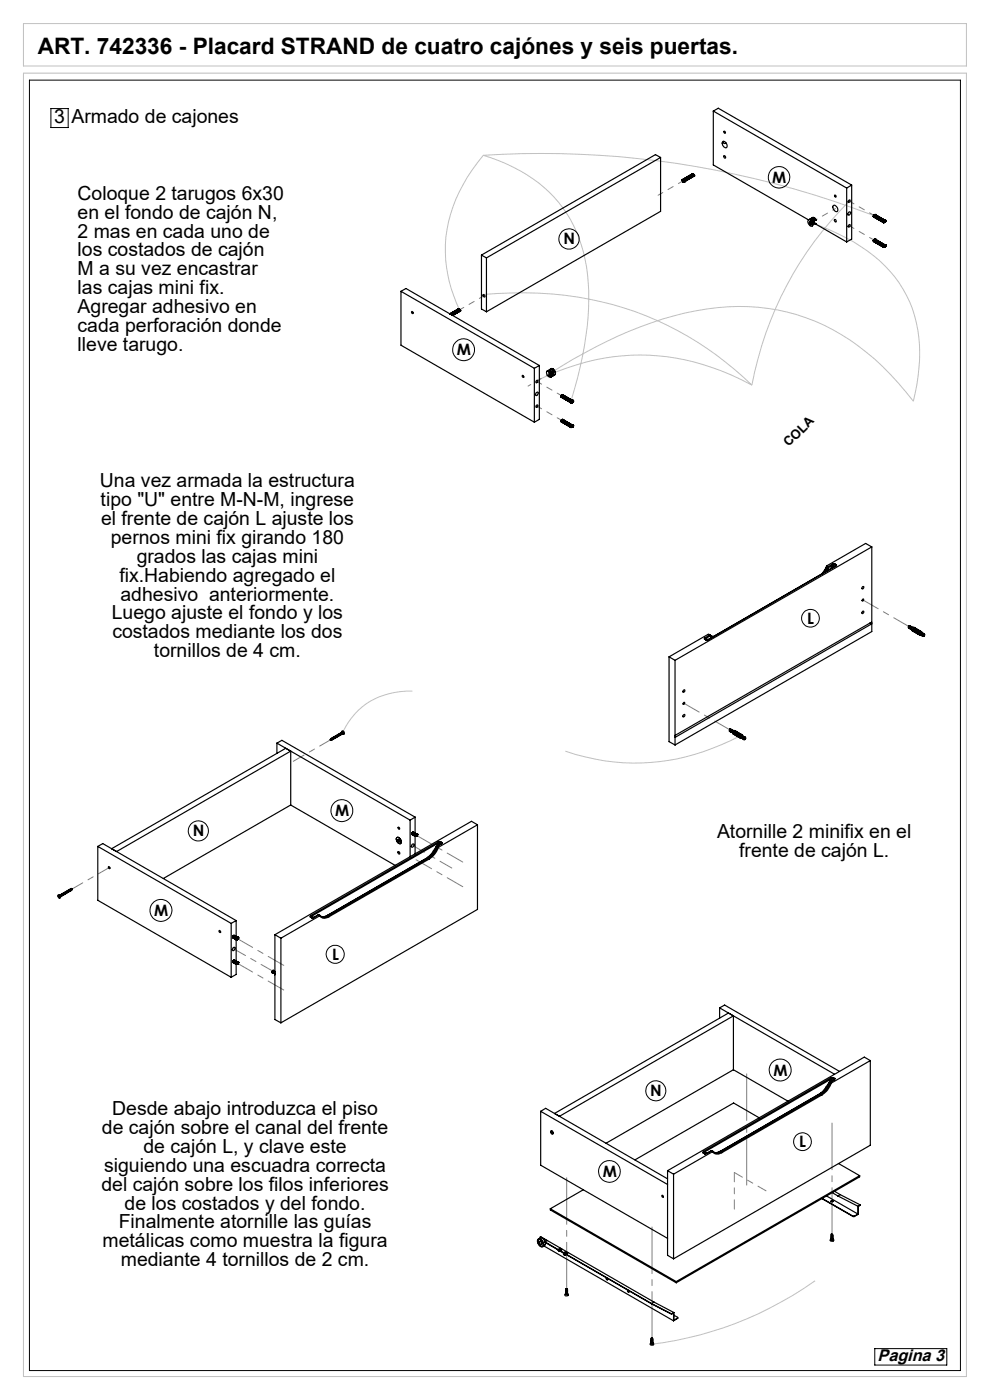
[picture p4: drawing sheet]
<svg xmlns="http://www.w3.org/2000/svg" width="210mm" height="297mm" viewBox="0 0 210 297" stroke-linecap="round" stroke-linejoin="round" font-family="sans-serif">
<path d="M5 15.5h200v276.5h-200zM5 5h200v9h-200zM102.5 32.9a30.8 30.8 0 0 1 18.5 13.7 34.8 34.8 0 0 1 3.8 18.8 77.6 77.6 0 0 1-3.7 19.7M102.5 32.9a195 195 0 0 1 82.9 12.9M102.5 32.9a31 31 0 0 0-8 20.6 29.5 29.5 0 0 0 3 12.3M172.2 47.3a37.8 37.8 0 0 1 17.6 11.5 27.4 27.4 0 0 1 4.9 21.1l-1 5.2a52.1 52.1 0 0 0-20.8-16.9 44.2 44.2 0 0 0-27.6-1.8 92.6 92.6 0 0 0-28.5 12.7M180.1 42.7a74.4 74.4 0 0 0-20.6 39M102.5 62.5a72.1 72.1 0 0 1 39 6.5 70 70 0 0 1 18 12.7M114 80.7a46.6 46.6 0 0 1 36.7-2.8 53 53 0 0 1 8.8 3.8M87.5 146.6a15 15 0 0 0-14.8 8.7M156.9 156.2a45.6 45.6 0 0 1-37 3.1M172.9 271.7a75.4 75.4 0 0 1-34.8 13.5" fill="none" stroke="#c0c0c0" stroke-width=".21"/>
<g fill="none" stroke="#000" stroke-width=".21">
<path d="M6.2 17h197.5v273.8h-197.5zM10.8 23h3.7v4.1h-3.7zM185.6 286.1h15.2v3.5h-15.2z"/>
<circle cx="165.2" cy="37.6" r="2.27"/>
<circle cx="120.7" cy="50.7" r="2.16"/>
<circle cx="98.3" cy="74.2" r="2.32"/>
<circle cx="171.9" cy="131.2" r="1.88"/>
<circle cx="42.1" cy="176.3" r="2.13"/>
<circle cx="72.5" cy="172" r="2.33"/>
<circle cx="34.1" cy="193.1" r="2.33"/>
<circle cx="71.1" cy="202.4" r="1.92"/>
<circle cx="139.1" cy="231.4" r="2.13"/>
<circle cx="165.5" cy="227" r="2.34"/>
<circle cx="129.3" cy="248.5" r="2.31"/>
<circle cx="170.2" cy="242.2" r="1.89"/>
</g>
<path d="M144.9 38.4l-5.3 3M180.1 47.9l5.3 3.1M185.4 45.7l-5.3-3M102.7 62.7l-5.3 3.1M113.9 80.9l5.3 3.1M113.9 86.1l5.3 3.1" fill="none" stroke="#808080" stroke-width=".21" stroke-dasharray="15.2 1.3 1.3 1.3" stroke-dashoffset="14.1"/>
<path d="M177.2 44.2l-4.4 2.6M112 81.9l4.5-2.6" fill="none" stroke="#808080" stroke-width=".21" stroke-dasharray="15.2 1.3 1.3 1.3" stroke-dashoffset="14.6"/>
<path d="M192.8 132.9l-9.7-5.6M145.1 149.2l9.7 5.6" fill="none" stroke="#808080" stroke-width=".21" stroke-dasharray="15.2 1.3 1.3 1.3" stroke-dashoffset="11.5"/>
<path d="M50.3 199.1l9.9 5.7M88.3 182.4l9.9 5.7M98.2 182.9l-9.9-5.7M60.2 210l-9.9-5.7" fill="none" stroke="#808080" stroke-width=".21" stroke-dasharray="15.2 1.3 1.3 1.3" stroke-dashoffset="11.4"/>
<path d="M87.6 179.4l8.2 4.7M49.6 201.3l8.3 4.7" fill="none" stroke="#808080" stroke-width=".21" stroke-dasharray="15.2 1.3 1.3 1.3" stroke-dashoffset="12.4"/>
<path d="M70.1 156.9l-7.9 4.6M23.2 184l-7.9 4.6" fill="none" stroke="#808080" stroke-width=".21" stroke-dasharray="15.2 1.3 1.3 1.3" stroke-dashoffset="12.6"/>
<path d="M158.4 251.4v-23.6M120.2 273.4v-23.6M176.5 261.9v-23.6M138.3 283.9v-23.6" fill="none" stroke="#808080" stroke-width=".21" stroke-dasharray="15.2 1.3 1.3 1.3" stroke-dashoffset="5.3"/>
<path d="M155.8 248.7v7.8M162.5 252.6l-6.7-3.9" fill="none" stroke="#808080" stroke-width=".21" stroke-dasharray="15.2 1.3 1.3 1.3" stroke-dashoffset="13.3"/>
<g fill="none" stroke="#000" stroke-width=".25">
<path d="M140.1 33.4l-1.1-.6-36.9 21.3M140.1 33.4l-36.9 21.3M140.1 33.4v11.4l-36.9 21.3M144.7 38.2h.1M144.7 38.3h.1M144.7 38.1h.1M144.7 38.4h.1M144.7 38.1v.2M144.8 38.1h.1M144.8 38.5h.1M144.8 38.1l-.1 .1M144.9 38.1h.1"/>
<path d="M144.9 38.6h.1M144.9 38.1l.1 .1M145 38.2h.1M145 38.6h.1M145 38.1v.1M145 38.3h.1M145 38.2l.1 .1M145.1 38.3h.1M145.1 38.6h.1M145.1 38.4h.1M145.1 38.4v.1M145.1 38.5h.1"/>
<path d="M145.1 38.3v.1M145.1 38.5l-.1 .1M145.1 38.5v.1M146.8 36.9l-2 1.2M146.8 36.9h.1M146.9 36.9h.1M146.9 36.9l-2.1 1.2M146.9 36.9l-2 1.2M146.9 36.9l.1 .1M147 37h.1M147 36.9l-2.1 1.2M147 37l-2 1.2"/>
<path d="M147 37l-2.1 1.1M147 37l.1 .1M147.1 37h.1M147.1 37v.1M147.1 37l-2.1 1.3M147.1 37.1h.1M147.1 37.4h.1M147.1 37.1l-2 1.2M147.1 37.3h.1M147.1 37.2h.1M147.1 37.3v.1M147.1 37.2l-2 1.1"/>
<path d="M147.1 37.1v.1M147.1 37.2l-2 1.2M147.1 37.2l.1 .1M147.2 37.2l-2.1 1.2M147.2 37.3l-2.1 1.1M147.2 37.3l-2.1 1.2M147.2 37.4l-2.1 1.2M151.3 23.6v11.4l20.2 11.6 .6-.1-.4 .1M151.3 23.6l28.3 16.3M151.3 23.6l1.1-.6 28.3 16.3M153.3 30.1a.82 .82 0 0 1 .8 .4 .82 .82 0 0 1-.1 .9 .99 .99 0 0 1-.7-1.3zM153.5 30a.26 .26 0 0 0 0 .4 .26 .26 0 0 0 .4 0l.1-.2"/>
<path d="M153.6 33h.1a.27 .27 0 0 1 .2 .3 .27 .27 0 0 1-.2 .2l-.2-.2zM153.6 27.8a.21 .21 0 0 1 .3 .2 .21 .21 0 0 1-.2 .3zM179.6 39.9v11.4M180.7 39.3l-1.1 .6M180.7 39.3v11.4l-1.1 .6M102.1 54.1v11.4l1.1 .6M102.1 54.1l1.1 .6M103.2 54.7v11.4M171.4 46.7a.81 .81 0 0 1 .9 .3 .81 .81 0 0 1-.1 .9 .9 .9 0 0 1-.8-1.2zM171.7 47.2l.1 .1M171.8 47.2l.1 .1M171.8 47.2h.1"/>
<path d="M171.8 47.2h-.1M171.8 46.5a.64 .64 0 0 1 1 .4l-.2 .1M171.8 47.2l-.1-.1v.1M171.8 47.3v.2M171.9 47.1v.5l-.1-.1M171.9 47.4h.1M171.9 47.2h-.1M171.9 47.3h-.1M171.9 47.4l-.1 .1M171.9 47.2l.2 .1M171.9 47.4h.2zM171.9 47.1l-.1-.1v.2"/>
<path d="M172.2 46.3a.48 .48 0 0 1 .8 .3l.1 .1M172.2 46.5l.4 .5M172.2 46.5l-.2 .1 .1 .1a.81 .81 0 0 1 .2 1.2M172.2 47.3l.2 .3h-.2zM172.2 46.5v.2l.4 .3M172.2 47.3v.3M172.2 47.6h.2M172.2 47.6h.1M172.3 46.2a.62 .62 0 0 1 .9 .5h-.1M172.4 46.8v.3M172.6 47l-.2 .1M172.6 47.5h.4"/>
<path d="M172.6 47.5l-.1 .1M172.6 46.7v-.2l.5 .2M172.6 47.3v.2M172.6 47.3l.4 .2M172.8 47.2l.3 .2-.1 .1M172.8 46.5v.3M172.8 46.9v.3M172.8 47.2l-.2 .1M173 47.5l6.6 3.8M176.7 43.7a.77 .77 0 0 1 .8 .1 .77 .77 0 0 1 .2 .8 .45 .45 0 0 1-.5 .3 .45 .45 0 0 1-.4-.4zM177 46.6a.26 .26 0 0 1 .4 .1 .26 .26 0 0 1-.2 .4zM177.1 41.4h.2v.4a.24 .24 0 0 1-.3-.1 .24 .24 0 0 1 .1-.3z"/>
<path d="M180 47.8l.2-.2a.27 .27 0 0 1 .1 .4 .27 .27 0 0 1-.4 0zM180 42.5l.2-.1a.24 .24 0 0 1 .1 .4 .24 .24 0 0 1-.4 0zM180 45a.22 .22 0 0 1 .4-.1 .22 .22 0 0 1 0 .4 .28 .28 0 0 1-.2 .3 .28 .28 0 0 1-.4-.1zM185.3 51.1h.1M185.3 45.8h.1M185.3 45.8v.1M185.3 45.9h.1M185.3 51h.1M185.3 51v.1M185.3 51.1l2 1.3M185.3 45.8l2.1 1.1M185.3 45.8l2.1 1.2"/>
<path d="M185.3 45.8l2 1.2M185.3 45.9l2 1.2M185.3 46l2.1 1.2M185.3 51l2 1.2M185.3 51l2.1 1.2M185.3 51.1l2 1.1M185.3 51.1l2 1.2M185.3 45.7h.1M185.3 50.9h.1M185.3 50.9v.1M185.3 51.3h.1M185.3 45.7v.3"/>
<path d="M185.3 50.9v.2M185.3 45.7l2.1 1.2M185.3 45.7v.1M185.3 50.9l2.1 1.2M185.3 51.3l2.1 1.1M185.3 45.6h.1M185.3 45.6v.1M185.3 45.7l2.1 1.1M185.4 45.6h.1M185.4 45.6h-.1M185.4 50.8h.1M185.4 50.8l-.1 .1"/>
<path d="M185.4 50.8l2 1.2M185.4 45.6l2 1.2M185.4 45.6l2.1 1.2M185.4 45.5v.1M185.4 45.5l2.1 1.2M185.4 50.8l2.1 1.2M185.5 45.5l-.1 .1M185.5 45.5h.1M185.5 50.8h-.1M185.5 50.8h.1M185.5 45.5l-.2 .1M185.5 50.8l-.2 .1"/>
<path d="M185.5 45.5l2 1.2M185.5 50.8l2 1.2M185.5 50.8l2 1.1M185.5 50.8l2.1 1.1M185.5 45.5l2.1 1.2M185.5 50.7l2.1 1.2M185.6 45.5h.1M185.6 50.7h.1M185.6 50.7l2.1 1.2M185.6 45.5l2.1 1.2M187.3 47.1l.1 .1M187.3 47.1h.1"/>
<path d="M187.3 47h.1M187.3 52.3l.1 .1M187.3 52.3h.1M187.3 52.2h.1M187.3 47.2h.1M187.3 47v.1M187.3 52.2v.1M187.3 52.3v.1M187.3 47.1l.2 .1M187.3 52.4h.1M187.4 47.2h.1M187.4 47h-.1"/>
<path d="M187.4 46.9h.1M187.4 52.4h.1M187.4 52.2h-.1M187.4 52.1h.1M187.4 46.9v.1M187.4 52.1v.1M187.4 52.4h-.1M187.4 46.8v.1M187.4 46.8h.1M187.4 52.1l-.1 .1M187.4 52h.1M187.4 52.4l.1 .1"/>
<path d="M187.5 47.2h.1M187.5 52h.1M187.5 52.4v.1M187.5 52.1l.2-.1a.24 .24 0 0 1 0 .3 .24 .24 0 0 1-.3 0zM187.5 51.9v.1M187.5 52l-.1 .1M187.5 52.4h.1M187.5 46.7h.1M187.5 46.8l.2 .2-.3 .2zM187.5 51.9h.2M187.5 52h-.1M187.6 46.7h.1"/>
<path d="M187.6 47.2h.1M187.6 51.9h.1M187.6 52.4h.1M187.6 52.4h-.1M187.6 47.1h.1M187.6 52.3h.1M187.6 46.7l-.1 .1M187.6 46.7l.1 .1M187.6 51.9l.1 .1M187.7 46.7h.1M187.7 46.7v.1M187.7 47h.1"/>
<path d="M187.7 52h.1M187.7 52.2h.1M187.7 51.9v.1M187.7 46.8h.1M187.7 46.9h.1M187.7 52.1h.1M187.7 46.8v.1M187.7 52v.1M187.7 46.7l-.2 .1M85.1 61.8l1-.6 28.3 16.3M85.1 61.8l28.2 16.3M85.1 61.8v11.4l28.2 16.4"/>
<path d="M97.2 65.6h.1M97.2 65.6l-1.8 1 1.8-1M97.3 65.6l-1.8 1M97.3 65.6h.1M97.3 65.6l-1.7 1.1 1.8-1.1M97.4 65.6h.1M97.4 65.7h.1M97.4 65.6l-1.8 1.1M97.4 65.6v.1M97.4 65.7l-1.8 1M97.4 65.7l.1 .1M97.4 65.7l-1.7 1 1.8-.9"/>
<path d="M97.4 65.7l-1.7 1M97.5 65.8h.1M97.5 66.1h.1M97.5 65.8l-1.7 1M97.5 65.9h.1M97.5 65.8v.1M97.5 65.9v.1M97.5 66h.1M97.5 65.8l-1.7 1 1.7-.9M97.5 65.9l-1.6 .9M97.5 66l-1.5 .9 1.5-.8M97.5 65.9l-1.6 .9 1.6-.8"/>
<path d="M97.5 66l-1.5 .9M102.5 62.5h.1a.27 .27 0 0 1 .3 .2 .27 .27 0 0 1-.2 .3l-.2-.2zM110.8 79.7h.2l.1 .3a.22 .22 0 0 1-.3 0 .22 .22 0 0 1 0-.3zM113.3 78.1v11.5M114.4 77.5l-1.1 .6M114.4 77.5v11.5l-1.1 .6M116.6 79.5l.2 .3 .5-.1M116.6 79.7h-.1M116.6 79.7l.4 .2M116.8 78.3l.4-.1-1.1 .5M116.8 79.1a.44 .44 0 0 0-.4-.4 .44 .44 0 0 0-.5 .4 .84 .84 0 0 0 1 .9l-.4-.3M116.8 79.1l-.3-.2v.8"/>
<path d="M116.8 78.2a.82 .82 0 0 1 .9 .4 .82 .82 0 0 1-.1 .9M116.8 79.1l-.2 .1v.5M116.8 79.5l.2-.1 .4 .2M116.8 79.1v.4M116.8 79.5l.5 .2M117 79.9l-.2 .1M117 79.9h-.1M117 78.8a.25 .25 0 0 1 .2 .2 .25 .25 0 0 1-.2 .3zM117.2 78.3l.1 .1a.62 .62 0 0 1 .5 .6 .62 .62 0 0 1-.5 .6l-.1-.4M117.2 78.3l-.6 .4 .3 .3-.1 .1M117.2 78.7l.2 .4-.2 .2M117.2 78.3v.4"/>
<path d="M117.2 78.7l-.2 .1M117.4 79.6l-.2 .2M117.4 79.6l-.1 .1M113.7 83.3l.3-.1a.37 .37 0 0 1 .1 .5 .37 .37 0 0 1-.5 .1zM113.8 86l.1-.1a.24 .24 0 0 1 .1 .4 .24 .24 0 0 1-.3 0zM113.9 80.7a.24 .24 0 0 1 .1 .3 .24 .24 0 0 1-.3 .1zM119 84.1h.1M119 89.3h.1M119 89.4h.1M119 84h.1M119 84.2h.1M119 84v.1"/>
<path d="M119 89.3l2.1 1.1M119 89.5h.1M119 89.2v.1M119 84.2l2.1 1.2M119 84l2.1 1.2M119 84.1l2.1 1.2M119 84.1l2.1 1.3M119 89.2l2.1 1.2M119 89.3l2.1 1.2M119 89.4l2.1 1.2M119 89.4l2.1 1.3M119.1 84h.1"/>
<path d="M119.1 83.9h.1M119.1 89.2h.1M119.1 89.5h.1M119.1 84h-.1M119.1 84l2 1.1M119.1 83.9l-.1 .2M119.1 83.9l2 1.3M119.1 84l2 1.2M119.1 84.3l2 1.1M119.1 89.2l2 1.2M119.1 83.9v.1M119.1 89.1h.1"/>
<path d="M119.1 89.1v.1M119.1 83.9l2 1.2M119.1 89.1l2 1.2M119.1 83.9l2.1 1.2M119.1 83.9l2.1 1.1M119.1 89.1l2.1 1.2M119.2 83.8h.1M119.2 89l-.1 .1M119.2 89h.1M119.2 83.8l2 1.2M119.2 89l2 1.2M119.2 83.8l-.1 .1"/>
<path d="M119.2 83.8l2.1 1.1M119.2 89l2.1 1.2M119.3 83.7l2 1.2M119.3 83.7v.1M119.3 83.7h.1M119.3 89h.1M119.3 89l2.1 1.2M119.3 83.7l2.1 1.2M119.4 89h.1M119.4 83.7v.1M119.4 89l2 1.2M121.1 85.4h.1"/>
<path d="M121.1 85.3v.1M121.1 85.3h.1M121.1 85.2h.1M121.1 90.6h.1M121.1 90.5v.1M121.1 90.5h.1M121.1 90.4h.1M121.1 90.4l.1 .3M121.1 85.2v.1M121.1 85.3h-.1M121.1 90.6v.1M121.1 90.6h-.1"/>
<path d="M121.1 85.1h.1M121.1 90.7h.1M121.1 90.3h.1M121.1 85.1v.1M121.1 85.4v.1M121.1 90.3v.1M121.2 85.4h.1M121.2 85.1h-.1M121.2 85h.1M121.2 90.7h.1M121.2 90.3h-.1M121.2 90.3h.1"/>
<path d="M121.2 85v.1M121.2 85.4l-.1 .1M121.2 90.2v.1M121.2 90.2h.1M121.2 85h.3M121.2 84.9v.1M121.2 84.9l.1 .1M121.3 85.4h.1M121.3 84.9v.1M121.3 90.2h.1M121.3 85.4h-.1M121.3 90.2h-.1"/>
<path d="M121.3 84.9h.1M121.3 90.6h.1M121.3 90.6l-.1 .1M121.4 90.6h.1M121.4 84.9h.1M121.4 85.3h.1M121.4 90.2h.1M121.4 84.9l.1 .2M121.4 85h.1M121.4 90.5h.1M121.4 90.2l.1 .1M121.4 85.2h.1"/>
<path d="M121.5 85.1h.1M121.5 85.2h.1M121.5 90.3h.1M121.5 85h-.1M121.5 90.2h-.1M176.6 119.7l.1 .2M176.6 119.7l-1 .6M176.7 119.9l-1 .5M176.7 119.9l-.6 .8M177 119.7l-.3 .2M177 119.7l.3 .1M177 119.7l-.5 .8"/>
<path d="M177.1 119.6l-.5 .1M177.1 119.6l-.1 .1M177.1 119.6l.3 .2M177.3 119.8v.3M177.3 119.8l-.2 .3M177.4 119.8v.1l-.1 .2M177.4 119.8h-.1M184.9 116l-1.3-.7-8.3 4.8M184.9 116l-41.7 24.1M184.9 116v18l-41.7 24M141.9 139.3l1.3 .8M141.9 139.3v18l1.3 .7"/>
<path d="M149.4 135.6h.1M149.4 135.6l.3 .1M149.5 135.6l.3 .1M149.5 135.6l.5 .1M149.6 135.3l-.2 .1v.2M149.6 135.3l.1 .2M149.7 135.5l-.2 .1M149.7 135.5l.5 .2M149.7 135.7h.1M149.8 135.7h.1M150.2 135.7h-.4M150.2 135.7h-.5"/>
<path d="M150.2 134.6l-8.3 4.7M150.2 134.6l.4 .1M150.2 134.6l.3 .1M150.5 134.7l.1 .2M150.5 134.7h.1M150.5 134.7l-.9 .6M150.6 134.7v.1M150.6 134.8l.3 .2M150.6 134.9l.4 .3M150.6 134.8v.1M150.6 134.9l-.9 .6M150.9 135h.1"/>
<path d="M150.9 135l.3 .1M151.3 135l-.5-.1 .5 .1M175.3 120.1l-1 1.7M175.3 120.1v.2M175.3 120.3l-.8 1.4M175.3 120.1l.3 .2M175.3 120.3l.2 .1M175.5 120.4h.2M175.5 120.4l-.6 1M175.6 120.3l.1 .1M175.6 120.3l-.1 .1M175.7 120.4l-.4 .7"/>
<path d="M177.3 120.1l-27.1 15.6M182.9 124.5l.2-.1a.25 .25 0 0 1 .1 .4 .25 .25 0 0 1-.4 0zM182.9 129.7l.2-.1a.25 .25 0 0 1 .1 .4 .25 .25 0 0 1-.4 0zM183 127.1h.2a.22 .22 0 0 1-.1 .3 .22 .22 0 0 1-.3 0zM184.9 132l-41.7 24v.4l41.7-24-.4-.3M192.8 133.2h.1M192.8 132.7v.5M192.8 132.7l.2 .1M192.8 132.7a.27 .27 0 0 0-.2 .3 .27 .27 0 0 0 .3 .2M193 133.3h.1M193.1 132.9v-.1a.27 .27 0 0 0-.3 .2 .27 .27 0 0 0 .2 .3M193.2 132.9l-.2 .1v.3"/>
<path d="M193.4 133l-.1-.1a.27 .27 0 0 0-.3 .3 .27 .27 0 0 0 .3 .3M193.4 133l.1 .1M193.4 133v.1M193.4 133.1l-.2-.1-.1 .1v.2l.3 .2M193.4 133.1h.2M193.6 133.6l1.2 .6v.4l-1.2-.7zM193.7 133.6v.2M193.7 133.8l1.1 .6M193.7 133.8l-.1 .1M193.8 133.3l.2-.1 1.2 .7-.3 .2zM194 133.3l-.2 .1M194 133.3l1.1 .6"/>
<path d="M194 133.2v.1M195.5 134l-1.6-.9h-.3l-.2 .5v.2l1.7 .9 .3-.1-.1 .1a.27 .27 0 0 1-.1-.4 .27 .27 0 0 1 .3-.1v.1M195.5 134l.1 .4M195.5 134a.5 .5 0 0 0-.4 .7M195.7 134.4l-.3-.1-.2 .1 .3 .3M195.7 134.4h.2M195.7 134.4l-.2 .2 .1 .3M195.8 134.4l.2 .1M195.8 134.4l-.3 .3 .1 .2M195.9 134.8h.1M195.9 134.9h.1M195.9 134.8l.1 .1"/>
<path d="M195.9 134.7h.1M196 134.7l-.1 .1M196 134.8v.1M196 134.7h.1M196.1 134.5v.4l-.3 .1M196.1 134.5h-.1a.34 .34 0 0 0-.3 .2 .34 .34 0 0 0 .1 .3l-.2-.1M196.1 134.7l-.1 .1M58.7 157.7l28.3 16.3M58.7 157.7l1.1-.6 28.3 16.3M58.7 157.7v2.1M61.7 159.3v11.5M70 156.9l.2 .2z"/>
<path d="M70.1 156.9v-.1l.2 .1v.2l-.1-.1M70.1 156.9l.1 .2M70.1 156.8v.1M70.2 156.8l.1 .1M70.2 156.7l.2 .2a.19 .19 0 0 0-.1-.2 .19 .19 0 0 0-.2 .1M70.3 156.7l.1 .2M70.3 156.9h.1M70.4 156.7l.2 .2-.2-.3-.1 .1M70.4 156.6h.2l.1 .2-.2-.2M70.4 156.6l.2 .2M70.6 156.6l.2 .1M70.7 156.5l.1 .3v-.3h-.2"/>
<path d="M70.7 156.5l.2 .1M70.7 156.7h.1M70.8 156.4l.2 .3-.1-.3-.2 .1M70.8 156.3h.2l.1 .3-.2-.3M70.9 156.4l.1 .2M71 156.3l.2 .2M71.1 156.2l.2 .3-.1-.3-.2 .1M71.2 156.2l.1 .2M71.2 156.5h.1M71.2 156.2l.2 .2-.1-.2h-.2M71.4 156.1l.1 .2 .1-.1-.3-.2 .1 .3M71.4 156h.2l.1 .3-.2-.3"/>
<path d="M71.4 156.1l.2 .1M71.6 156l.1 .1M71.6 156.2h.1M71.6 155.9l.3 .3-.3-.3-.1 .1M71.7 155.9h.3v.2l-.2-.2M71.7 155.9l.2 .2M71.8 155.8l.2-.1 .1 .3-.2-.2M71.9 155.8l.1 .2M72 155.7l.1 .2M72 156h.1M72.1 155.7l.1 .3v-.3h-.2M72.1 155.6h.3v.3l-.2-.3"/>
<path d="M72.1 155.6l.2 .2M72.2 155.5h.3v.3l-.1-.3M72.3 155.6l.1 .1M72.4 155.5l.1-.1 .2 .1v.2l-.1-.1M72.5 155.5l.1 .1M72.5 155.1a.38 .38 0 0 1 .5 .2 .38 .38 0 0 1-.1 .5l-.2-.1v-.3h-.2zM72.6 155.4h.1M72.6 155.4l.1 .2M143.2 140.1v17.9M145 151.6h.1a.23 .23 0 0 1 .1 .3 .23 .23 0 0 1-.3 0zM145.1 149a.22 .22 0 0 1 .1 .3 .22 .22 0 0 1-.3 0zM145.1 146.3a.24 .24 0 0 1 .1 .4 .24 .24 0 0 1-.3 0z"/>
<path d="M154.9 155.1l-.1-.5a.31 .31 0 0 0-.1 .3 .31 .31 0 0 0 .2 .3M154.9 154.7h.1M155 155.2l-.1-.2 .3-.2a.28 .28 0 0 0-.3 .2 .28 .28 0 0 0 .1 .3M155.4 154.9l-.3 .3 .3 .2M155.4 154.9v-.1a.27 .27 0 0 0-.3 .3 .27 .27 0 0 0 .2 .3M155.4 154.9l.1 .1M155.4 154.9v.1M155.4 155l.2 .1M155.7 155.5v.3M155.7 155.5l1.2 .7v.3l-1.2-.7M155.7 155.5l.1 .2M155.8 155.7l1 .6"/>
<path d="M155.8 155.7l-.1 .1M155.8 155.3l.3-.2 1.2 .7-.3 .2zM156 155.2l-.2 .1M156 155.2l1.1 .7M156.1 155.1l-.1 .1M157.4 156.5l-.3 .1M157.5 155.9l.1 .4-.1-.2a.26 .26 0 0 0-.3 .1 .26 .26 0 0 0 .2 .4v-.1M157.5 155.9l-1.7-.9a.46 .46 0 0 0-.3 .7l1.6 .9M157.5 155.9h-.1a.51 .51 0 0 0-.3 .7M157.7 156.3l-.3-.1-.1 .1v.1l.3 .2M157.7 156.3h.2M157.7 156.3l-.1 .3 .1 .2"/>
<path d="M157.9 156.3a.31 .31 0 0 0-.3 .3 .31 .31 0 0 0 .2 .3M157.9 156.3l.2 .1M157.9 156.7h.1M158 156.7l-.1 .1 .1-.1M158 156.7v.1M158 156.6h.1M158 156.8h.1M158 156.7h.1M158 156.5v.2M158 156.5v.1M158 156.6l.1 .1M158.1 156.4l.1 .3-.4 .2"/>
<path d="M158.1 156.4a.34 .34 0 0 0-.3 .2 .34 .34 0 0 0 0 .3M158.1 156.6v.1M158.1 156.7h-.1M20.7 179.6l1.1-.6 28.3 16.3M20.7 179.6l28.3 16.3M20.7 179.6v11.4l28.3 16.3M61.7 170.8l22.1 12.8M61.7 170.8l-27.1 15.6M84.1 177.8a.57 .57 0 0 1 .6-.1 .57 .57 0 0 1 .4 .5 .46 .46 0 0 1-.2 .8 .46 .46 0 0 1-.6-.4zM84.2 177.7a.82 .82 0 0 1 .8 .4 .82 .82 0 0 1-.1 .9 .94 .94 0 0 1-.7-1.3zM84.4 178.3l.4 .2-.1-.1M84.4 178.3h.2"/>
<path d="M84.5 175.5a.21 .21 0 0 1 .3 .1 .21 .21 0 0 1-.2 .3zM84.5 178.2l-.1 .1M84.6 178.3v.2M84.6 178.1l.1 .2M84.6 178.5h.1M84.7 178.4v.2l-.1-.1M84.7 178.4h.1M84.9 178.3l.2 .3h-.2zM85.1 178.6h-.2M87 174v7.7M87.3 176.9l.1 .2M87.3 176.8l.7 .4"/>
<path d="M87.3 176.9l.7 .4M87.3 177l.8 .4M87.4 179.1a.25 .25 0 0 1 .4 0 .25 .25 0 0 1-.1 .4 .27 .27 0 0 1-.4 .2 .27 .27 0 0 1 0-.5zM87.4 176.7l.7 .4M87.4 176.6l.7 .4M87.5 176.6l.6 .4M87.6 176.5l.7 .4M87.7 176.5l.6 .4M87.7 176.5l.7 .4M87.7 176.5l-.2 .1-.2 .3M88 177.3h.1M88 177.3v.1"/>
<path d="M88 177.2h.1M88 177.2l.1 3.9M88 177.2v.1M88.1 177.4h.1M88.1 177.1h.1M88.1 173.4l-1.1 .6M88.1 173.4v3.3M88.1 177.1l-.1 .1M88.1 177.1l-.7-.4 .7 .4M88.1 177.1l-.8-.3 .7 .4M88.1 177h.1M88.1 177v.1"/>
<path d="M88.2 176.9l-.1 .1M88.2 176.9h.1M88.2 177.4h.1M88.2 176.9v.1M88.2 177l.2 .2-.3 .2zM88.2 176.9h.2M88.3 176.9h.1M88.3 177.4h-.1M88.3 176.9l-.8-.3 .7 .3M88.3 177.3h.1M88.3 176.9l.1 .1M88.4 176.9h.1"/>
<path d="M88.4 176.9v.1M88.4 177.2h.1M88.4 177h.1M88.4 177.1h.1M88.4 177v.1M92.5 179.7l-.6 1.2-1.2 1M92.5 179.7h.1M92.6 179.6l-.1 .1M92.6 179.7a4.9 4.9 0 0 1-1.8 2.2M92.6 179.6h.1M92.6 179.7l.2 .1M92.7 179.6l-.1 .1"/>
<path d="M92.7 179.6l.3 .1M92.8 179.8a4.9 4.9 0 0 1-1.8 2.2M92.9 178.6l.1 .2M92.9 178.6l-27 15.6M93 179.7l-.2 .1M93 179.7h.1M93 179.7a4.9 4.9 0 0 1-1.9 2.5M93 178.8l-27 15.6M93 178.8l-1.1 1.7M93.4 178.6l-.4 .2M93.4 178.6l.3 .2M93.4 178.6l-.5 .8"/>
<path d="M93.5 178.6h-.6M93.5 178.6h-.1M93.5 178.6l.3 .1M93.6 179h.1M93.6 179l-1 .6M93.6 179l-.9 .6M93.7 178.8l-.1 .2M93.7 178.8l-.2 .3M93.8 178.7v.2l-.2 .1M93.8 178.7l-.1 .1M101.3 175l-1.3-.8-41.7 24.1M101.3 175l-8.3 4.7"/>
<path d="M101.3 175v17.9l-41.7 24.1M12.3 189.8l.3 .1a.33 .33 0 0 1 .2 .3 .33 .33 0 0 1-.2 .3 .47 .47 0 0 1-.3-.7zM12.4 190.1h.1M12.4 190.1l.1 .1M12.5 190.1h.1M12.5 190.1l.1 .1M12.5 190.1h-.1M12.5 190.1v-.1v.4M12.5 190.2v.2M12.6 189.9l.2 .3M12.6 190.1h-.1M12.6 190.2h-.1"/>
<path d="M12.6 190.2l.1 .1v-.1M12.6 190.3l-.1 .1M12.6 189.9h.2l.2 .2h-.2M12.7 190l.1 .1M12.8 189.9l.1-.1 .2 .3-.2-.2M12.8 189.9l.1 .2M12.8 190.2v.2M12.9 189.8h.3v.2l-.1-.2M13 189.8l.1 .2M13.1 189.8l.1 .1M13.2 189.6l.2-.1 .1 .4-.2-.3M13.2 189.7l.2 .2-.1-.3-.2 .1"/>
<path d="M13.3 189.6l.1 .2M13.3 189.5h.3l.1 .3-.2-.3M13.4 189.6l.1 .1M13.5 189.5l.2 .1M13.6 189.4l.2-.1 .1 .3-.1-.2M13.6 189.4l.2 .3-.1-.3-.2 .1M13.7 189.4l.1 .2M13.8 189.3h.2l.1 .2-.2-.2M13.8 189.3l.1 .2M14 189.3l.1 .1M14 189.2l.3 .2-.2-.2h-.2M14.1 189.2l.1 .1"/>
<path d="M14.2 189.1h.3v.2l-.2-.2M14.2 189.1l.2 .3-.2-.3-.2 .1M14.3 189.1l.1 .2M14.4 189l.1 .2M14.5 188.9l.2 .3-.2-.3-.2 .1M14.5 188.9h.2l-.1 .2M14.6 188.8h.3v.3l-.2-.3M14.6 188.9l.2 .2-.2-.3-.1 .1M14.7 188.8l.1 .2M14.8 188.8l.1 .1M15 188.7h.1v.1M15 188.6l.1 .2h.1l-.1-.2h-.2l.2 .4-.1-.3h-.3"/>
<path d="M15.1 188.6h.1M15.2 188.5l-.2 .1M15.2 188.5v.1M15.2 188.6v.2M15.2 188.6h.1M23.7 180.1l36.9-21.4 1.1 .6-37 21.4zM46.5 197.4h.1a.21 .21 0 0 1 .2 .2 .21 .21 0 0 1-.2 .2zM49 195.9v11.4M49.4 198.9l.7 .3M49.4 198.9l.7 .4M49.4 199l.7 .4M49.5 198.6l.6 .4"/>
<path d="M49.5 198.5l.7 .4M49.7 198.4l.7 .4M49.7 198.4a.34 .34 0 0 0-.3 .2 .34 .34 0 0 0 0 .4M50.1 199.3h.1M50.1 199.2h.1M50.1 199.1h.1M50.1 199.1v.2M50.1 199.1l-.7-.4 .7 .4M50.1 199.1l-.7-.3 .7 .4M50.1 199.2l-.7-.4 .7 .4M50.1 199.2v.1M50.1 199v.1"/>
<path d="M50.1 199h.1M50.1 195.3l-1.1 .6M50.1 195.3v3.3M50.1 199.3v4.6M50.1 199l-.7-.4 .7 .5M50.1 199.3l.1 .1M50.1 199l-.7-.4 .7 .4M50.2 199.4h.1M50.2 198.9l-.1 .1M50.2 198.9h.1M50.2 199.3h.1M50.2 199.3v.1"/>
<path d="M50.2 199h.2l-.2 .3zM50.2 198.9l-.7-.4 .7 .4M50.2 198.8v.1M50.3 198.8h.1M50.3 199.3h.1M50.3 199.3h-.1M50.3 198.8v.1M50.3 199.2h.1M50.3 198.8l-.7-.4 .7 .5M50.3 198.8l.1 .1M50.4 198.9h.1M50.4 199.2h.1"/>
<path d="M50.4 199.1h.1M50.4 198.8v.1M50.4 199.1v.1M50.4 198.9v.1M50.4 199h.1M50.4 199v.1M58.3 198.3l1.3 .7M58.3 198.3v18l1.3 .7M59.6 199v18M65.8 194.5h.1M65.8 194.5l.4 .2M65.9 194.5l.5 .2"/>
<path d="M65.9 194.2l-.1 .3M65.9 194.2l.1 .2M66 194.4l-.1 .1M66 194.4l.6 .2M66.2 194.7h.1M66.6 194.6l-.4 .1M66.6 194.6h.1M67.5 194.1h.2M67.5 194.1h.1M67.5 194.1l-.9 .5M67.6 194.1h.1M67.6 194.1l-1 .5"/>
<path d="M67.6 194.1l.3 .1M67.7 194.1l.2 .1M67.8 194.3a1.3 1.3 0 0 0 2 .2M67.8 194.3l-8.2 4.7M67.9 194.2v.1a1.29 1.29 0 0 0 1.8 0M67.9 194.2h.1M67.9 194.2l-.1 .1M69.4 194.2a1.44 1.44 0 0 1-1.3 .2M69.4 194.2h.1M69.5 194.2l-.7 .3-.7-.1M69.5 194.2l.2 .1M69.7 194.3l.1 .2"/>
<path d="M84.5 180.7h.1a.27 .27 0 0 1 .2 .2 .27 .27 0 0 1-.2 .3l-.2-.3zM90.7 181.9h.1M90.7 181.9l-21.3 12.3M90.8 181.9l-21.3 12.3M90.8 181.9l.2 .1M91 182l.1 .2M91 182l-21.3 12.3M91.1 182.2l-21.3 12.3M91.9 180.5l-1.2 1.4M91.9 180.5l.1 .1M49.4 203.9l.7 .4M49.4 204l.6 .4"/>
<path d="M49.4 204l.7 .4M49.4 204.1l.7 .4M49.4 204.2l.7 .4M49.4 201.1l.2-.1a.33 .33 0 0 1 .2 .4 .33 .33 0 0 1-.5 .2zM49.4 203.8l.7 .4M49.5 203.7l.7 .4M49.6 203.7l.6 .4M49.7 203.7l.7 .3M49.7 203.7a.34 .34 0 0 0-.3 .1 .34 .34 0 0 0 0 .4M50 204.4h.1M50 204.5l-.6-.5 .7 .5M50 204.5h.1"/>
<path d="M50.1 204.5h.1M50.1 204.4h.1M50.1 204.3h.1M50.1 204.3v.1M50.1 204.4v.1M50.1 204.3l-.7-.4 .7 .4M50.1 204.3l-.1 .1M50.1 204.4l-.1 .1M50.1 204.2h.1M50.1 204.5v2.2l-1.1 .6M50.1 204.6h.1M50.1 204.5v.1"/>
<path d="M50.1 204.2v.1M50.1 204.2l-.7-.4 .7 .4M50.2 204.6h.1M50.2 204.1l-.1 .1M50.2 204.1h.1M50.2 204.5h.1M50.2 204.2l.1-.1 .1 .2-.2 .2zM50.2 204.5v.1M50.2 204.1l-.7-.3 .7 .3M50.3 204.1h.1M50.3 204l.1 .1M50.3 204v.1"/>
<path d="M50.3 204.5h.1M50.3 204l-.7-.3 .7 .4M50.3 204h.1M50.3 204.4h.1M50.4 204.1h.1M50.4 204.4h.1M50.4 204l-.1 .1M50.4 204.3h.1M50.4 204.1v.2M50.4 204.2h.1M57.7 206.4l.2 .1M58.1 205.9l-.4 .1v.4"/>
<path d="M58.1 205.9h-.3l-.1 .5M58.1 205.9h.1M58.1 206.4l-.2 .1M58.2 205.9l.1 .3-.1-.1-.2 .2 .1 .1M58.2 205.9l-.2 .1-.1 .5M58.3 206.4v.4v-.3M58.3 206.2l-.3 .1 .2 .2M152.6 213.8v2.2M152.6 213.8l24.4 14.1M152.6 213.8l1.1-.6 24.4 14.1M155.6 215.5v11.4M114.7 235.8v11.4l26.9 15.5"/>
<path d="M114.7 235.8l26.9 15.5M114.7 235.8l1-.7 25.9 15M116.8 239.9a.38 .38 0 0 1 .5 .2 .38 .38 0 0 1-.1 .5 .5 .5 0 0 1-.4-.7zM117.6 236.2l36.9-21.3 1.1 .6-36.9 21.3zM155.6 226.9l11.5 6.7M155.6 226.9l-27 15.6M161 237.1l-5.4-3.1-20.9 12.1M174.1 231.9l-21.3 12.4M174.1 231.9l.2 .2M174.3 232.1l.1 .2M174.3 232.1l-21.3 12.3M174.4 232.3l-21.3 12.2"/>
<path d="M175.3 230.6l-1.3 1.4M175.3 230.6h.1M175.9 229.7l-.7 1.2-1.1 1M175.9 229.7v.1M175.9 229.8a4.1 4.1 0 0 1-1.8 2.1M175.9 229.8l.2 .1M175.9 229.6v.1M175.9 229.6l.1 .1M176 229.7l-.1 .1M176 229.7l.3 .1M176.1 229.9a4.4 4.4 0 0 1-1.8 2.2M176.2 228.7l.2 .2"/>
<path d="M176.2 228.7l-26.9 15.6M176.3 229.8l-.2 .1M176.4 229.8h-.1M176.4 229.8l-.2 .3a4.4 4.4 0 0 1-1.8 2.2M176.4 228.9l-27 15.5M176.4 228.9l-1.1 1.7M176.7 228.7l-.3 .2M176.7 228.7l.3 .1M176.7 228.7l-.5 .8M176.8 228.6l-.6 .1M176.8 228.6l-.1 .1M176.8 228.6l.3 .2"/>
<path d="M176.9 229.1h.1M176.9 229.1l-1 .5M177 229.1l-1 .6M177 228.8l-.1 .3M177 228.8l-.2 .3M177.1 228.8l-.1 .3M177.1 228.8h-.1M184.6 225l-1.3-.7-41.7 24.1M184.6 225l-8.2 4.8M184.6 225v18l-41.7 24M116.7 256.4l26.7 15.5M116.7 256.4v.3l26.7 15.4"/>
<path d="M116.9 240.1a.21 .21 0 0 1 .3 .1 .21 .21 0 0 1-.1 .2zM117.1 240.1v-.1v.4v-.2M117.1 240.2l-.2-.1 .2 .1M117.1 240.2l.2 .1M117.1 240.2h.1M117.3 240.3h-.2h.2M123.7 252.4l-7 4M140.4 253.6h.1a.21 .21 0 0 1 .2 .2 .21 .21 0 0 1-.2 .2zM141.6 248.4l1.3 .7M141.6 248.4v17.9l1.3 .7M142.9 249.1v17.9M149.2 244.6h.1"/>
<path d="M149.2 244.6l.2 .2M149.2 244.6l.3 .1M149.2 244.6l.4 .2M149.3 244.3l-.2 .1 .1 .2M149.3 244.3l.1 .1M149.4 244.4l-.2 .2M149.4 244.4l.5 .2M149.5 244.7l-.1 .1M149.5 244.7v.1M149.9 244.7h-.4M149.9 244.7h.1M150 244.7l-.6 .1"/>
<path d="M150.8 244.1h.2M150.8 244.1h.1M150.8 244.1l-.9 .6M150.9 244.1h.1M150.9 244.1l-.9 .6M150.9 244.1l.3 .2M151 244.1l.2 .1M151.1 244.3a1.42 1.42 0 0 0 2 .2M151.1 244.3l-8.2 4.8M151.2 244.2l.3 .3M151.2 244.3h-.1M151.2 244.2v.1"/>
<path d="M151.5 244.5h.1M152.8 244.3l-1 .2-.4-.1 .5 .1 .9-.2M152.8 244.3h.1M152.8 244.3l.2 .1M153 244.4l.1 .1M153 244.4l-.9 .2-.6-.1M174.3 254.3l6.7 3.8M174.4 254.2l6.6 3.8M175.3 253.7l6.7 3.9M176.2 254.9h.5M176.5 253l1.2 .7M177 252.7l1.2 .7"/>
<path d="M177.7 253.7l4.3 2.2M177.9 246.8l4.5 2.6M178.2 253.4l-.5 .3M178.2 253.4l4.3 2.2M181 258h.2M181 258.1h.2M181 258v.1M181.2 258v.1M182 257.6l-.8 .4M182 255.9v1.7M182.4 249.4l-39 22.5M182.4 249.4v.3l-39 22.4"/>
<path d="M182.5 255.6l-.5 .3M182.5 255.6l-.4 .3v1.7l-.9 .5M114.1 262.9a1.03 1.03 0 0 1 1.2 1.3 .53 .53 0 0 1-.5 .4 .53 .53 0 0 1-.5-.5 1.02 1.02 0 0 1-.2-1.2zM114.1 263.1a.79 .79 0 0 1 1.2 .8 .46 .46 0 0 1-.4 .6 .46 .46 0 0 1-.5-.4l-.3-.6zM114.2 262.9a.84 .84 0 0 1 .9-.2 .84 .84 0 0 1 .5 .8M114.3 262.9a.99 .99 0 0 0 .8 1.5M114.5 263.4a.34 .34 0 0 1 .4 .1 .34 .34 0 0 1-.1 .5M114.5 263.3l.2 .1a.32 .32 0 0 1 .2 .3 .32 .32 0 0 1-.2 .3 .41 .41 0 0 1-.2-.7zM114.6 262.4v.2M114.6 262.4l1.4 .8-.4 .3M114.6 262.4l24.1 13.8M115.4 264.3l27.5 15.9"/>
<path d="M115.6 263.5l3.1 2M115.6 263.5l2.8 1.6M115.7 263.6l-.1 .5-.5 .4M118.4 265.1h.1M118.5 265.1v.2M118.5 265.3h.2M118.7 265.3h.1M118.8 265.4h.1M118.8 264.8l.1 .1M118.8 265.4l-.1 .1M118.8 264.8l.4 .3M118.8 264.8l-.4 .3"/>
<path d="M118.8 265.4l.8 .5M118.8 265.3l.8 .4M118.9 264.9l-.4 .2M118.9 264.9l.1 .1M119 265l.1 .1M119 265l-.5 .3M119.2 265.1l-.5 .2M119.2 265.1l-.4 .2M119.6 265.7l.1 .1M119.6 265.9l.2 .3 .2-.1M119.6 265.8l-.1 .1a.23 .23 0 0 0 .1 .3 .23 .23 0 0 0 .3 0M119.6 265.9l.2 .4"/>
<path d="M119.7 265.8v.2M119.7 266h.2M119.9 266.2h.1M119.9 266h.1M120 265.5l.1 .1M120 274.5a.23 .23 0 0 0-.2 .2 .23 .23 0 0 0 .2 .2 .3 .3 0 0 0 .4 0 .3 .3 0 0 0 .1-.4l-.4 .1-.1-.1M120 265.5l.4 .3M120 265.5l-.4 .2M120 266.1h.1M120 266.1l-.1 .1M120 266.1l18.2 10.5 4.3 2.2M120 266l18.2 10.5"/>
<path d="M120.1 273.4l.1 .2 .1-.1M120.1 274.4h.1M120.1 273.4h.1M120.1 273.4l.2 .1zM120.1 274.2h.1M120.1 265.6l-.4 .2M120.1 265.6l.1 .1M120.2 265.7l.1 .1M120.2 273.4h-.1M120.2 265.7l-.5 .3M120.3 273.4a.17 .17 0 0 1 0 .3 .17 .17 0 0 1-.3-.1h.1M120.3 273.7h-.2"/>
<path d="M120.3 273.9h-.2M120.3 274h-.2M120.3 274.2h-.2M120.3 274.4h-.2M120.3 274.5h-.2M120.3 273.6l-.1 .3-.2-.1h.3M120.3 273.8v.2h-.3l.3-.1M120.3 274a.18 .18 0 0 1 0 .2 .18 .18 0 0 1-.3-.1h.3M120.3 274.1v.2h-.3l.3-.1M120.3 274.3v.2h-.2v-.1M120.4 265.8l-.5 .2M120.4 265.8l-.4 .2"/>
<path d="M128.6 271.1a.23 .23 0 0 0 0 .3 .23 .23 0 0 0 .3 .1l-.1-.3M128.7 271.1l.2 .4M133.4 273.8v.3a.23 .23 0 0 1-.3-.1 .23 .23 0 0 1 .1-.3l.2 .4M138.2 276.5l4.3 2.2M138.7 276.2l-.5 .3M138.7 276.2l4.2 2.2M142.5 278.8l.4-.3v1.7M142.5 278.7v.1M142.9 278.4l-.4 .3M142.9 278.4v1.7l.9-.5M142.9 279l.9 .5v.2l-.9 .5M143.4 271.9v.2"/>
<path d="M176.2 262.9l.3 .2 .2-.1-.1-.1a.23 .23 0 0 1 .3 .2 .23 .23 0 0 1-.2 .2 .31 .31 0 0 1-.5 0 .31 .31 0 0 1 0-.4zM176.3 261.8h.2M176.3 261.8l.1 .2 .2-.1M176.3 261.8h.1M176.4 262.1h.2M176.4 262.9h.2M176.4 262.8h.1M176.6 262.9h.1M176.6 261.8l.1 .2-.3 .1v-.1M176.6 262.3h-.2M176.6 262.4l-.2 .1M176.6 262.6h-.2"/>
<path d="M176.6 262.7l-.2 .1M176.6 262v.3h-.3l.3-.1M176.6 262.2v.2h-.3h.3M176.6 262.4v.2h-.3l.3-.1M176.6 262.5v.3l-.3-.1h.3M176.6 262.7v.2h-.3l.1-.1M137.9 285.1l.2-.2 .3 .2 .1-.2a.24 .24 0 0 1 .2 .3 .24 .24 0 0 1-.3 .2l-.4-.1zM138.1 283.9h.2M138.1 283.9l.1 .2M138.1 283.9h.1M138.2 283.9h.2zM138.2 285h.2"/>
<path d="M138.2 284.3v.1M138.2 284.8v.1M138.4 283.9a.17 .17 0 0 1 0 .3 .17 .17 0 0 1-.3-.1l.1-.1M138.4 285h.1M138.4 283.9l-.2 .2M138.4 284.1l-.2 .1M138.4 284.3l-.2 .1M138.4 284.5h-.2M138.4 284.6l-.2 .1M138.4 284.8l-.2 .1M138.5 284.1l-.2 .2h-.2l.3-.1M138.5 284.3l-.2 .2-.2-.1h.3"/>
<path d="M138.5 284.4l-.1 .3-.3-.1 .3-.1M138.5 284.6l-.2 .2h-.2l.3-.1M138.5 284.8l-.2 .2-.2-.1h.1"/>
<circle cx="144.8" cy="38.4" r=".18"/>
<circle cx="87.5" cy="66.3" r=".22"/>
<circle cx="121.3" cy="85.2" r=".18"/>
<circle cx="121.3" cy="90.5" r=".18"/>
<circle cx="195.9" cy="134.8" r=".17"/>
<circle cx="158" cy="156.7" r=".18"/>
<circle cx="23.1" cy="184" r=".22"/>
<circle cx="176.4" cy="254.9" r=".22"/>
<circle cx="176.5" cy="261.9" r=".08"/>
</g>
<text font-size="4.8" x="8" y="11.4">ART. 742336 - Placard STRAND de cuatro cajónes y seis puertas.</text>
<g font-size="4.1">
<text x="11.5" y="26.1">3</text>
<text x="15.2" y="26.1">Armado de cajones</text>
<text x="16.5" y="42.4">Coloque 2 tarugos 6x30</text>
<text x="16.5" y="46.4">en el fondo de cajón N,</text>
<text x="16.5" y="50.4">2 mas en cada uno de</text>
<text x="16.5" y="54.4">los costados de cajón</text>
<text x="16.5" y="58.4">M a su vez encastrar</text>
<text x="16.5" y="62.4">las cajas mini fix.</text>
<text x="16.5" y="66.4">Agregar adhesivo en</text>
<text x="16.5" y="70.4">cada perforación donde</text>
<text x="16.5" y="74.4">lleve tarugo.</text>
<text x="21.2" y="103.4">Una vez armada la estructura</text>
<text x="21.4" y="107.4">tipo &quot;U&quot; entre M-N-M, ingrese</text>
<text x="21.4" y="111.4">el frente de cajón L ajuste los</text>
<text x="23.5" y="115.4">pernos mini fix girando 180</text>
<text x="29" y="119.4">grados las cajas mini</text>
<text x="25.3" y="123.4">fix.Habiendo agregado el</text>
<text x="23.7" y="131.4">Luego ajuste el fondo y los</text>
<text x="25.6" y="127.4">adhesivo anteriormente.</text>
<text x="23.8" y="135.4">costados mediante los dos</text>
<text x="32.7" y="139.4">tornillos de 4 cm.</text>
<text x="152.1" y="177.7">Atornille 2 minifix en el</text>
<text x="156.8" y="181.7">frente de cajón L.</text>
<text x="23.8" y="236.6">Desde abajo introduzca el piso</text>
<text x="21.6" y="240.6">de cajón sobre el canal del frente</text>
<text x="30.4" y="244.6">de cajón L, y clave este</text>
<text x="22.1" y="248.6">siguiendo una escuadra correcta</text>
<text x="21.5" y="252.6">del cajón sobre los filos inferiores</text>
<text x="26.4" y="256.6">de los costados y del fondo.</text>
<text x="25.2" y="260.6">Finalmente atornille las guías</text>
<text x="21.7" y="264.6">metálicas como muestra la figura</text>
<text x="25.6" y="268.6">mediante 4 tornillos de 2 cm.</text>
</g>
<text font-size="3.6" x="186.1" y="288.8">Pagina 3</text>
<g font-size="3.3">
<text x="163.8" y="38.8">M</text>
<text x="119.5" y="51.9">N</text>
<text x="96.9" y="75.4">M</text>
<text x="171.2" y="132.3">L</text>
<text x="71.1" y="173.1">M</text>
<text x="40.9" y="177.4">N</text>
<text x="32.7" y="194.3">M</text>
<text x="70.4" y="203.6">L</text>
<text x="137.9" y="232.6">N</text>
<text x="164.1" y="228.2">M</text>
<text x="169.5" y="243.4">L</text>
<text x="127.8" y="249.7">M</text>
</g>
<text font-size="2.7" x="167.4" y="94.9" transform="rotate(-45 167.4 94.9)">COLA</text>
</svg>
